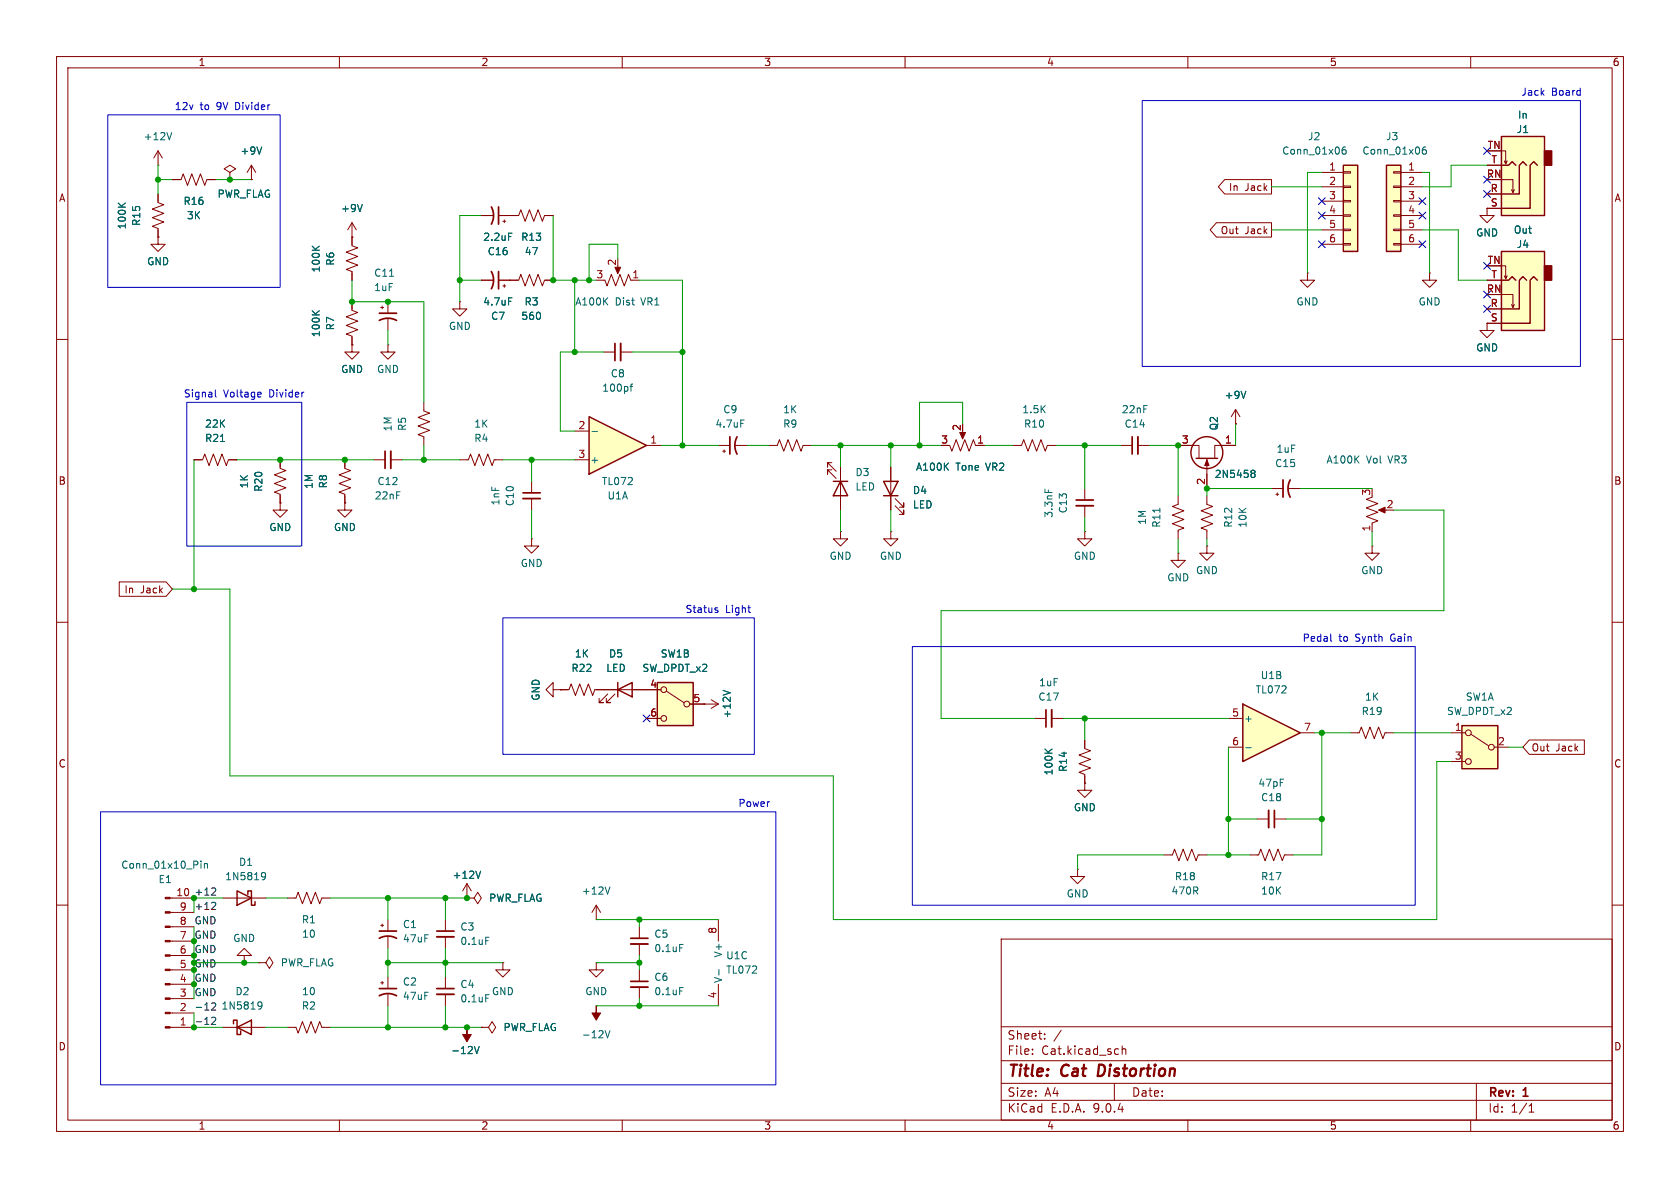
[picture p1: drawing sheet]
<svg xmlns="http://www.w3.org/2000/svg" width="297mm" height="210mm" viewBox="0 0 297 210" stroke-linecap="round" stroke-linejoin="round" font-family="sans-serif">
<g fill="none" stroke="#840000" stroke-width=".18">
<path d="M10 10h277v190h-277zM12 12h273v186h-273zM60 10v2M110 10v2M160 10v2M210 10v2M260 10v2M10 60h2M285 60h2M10 110h2M285 110h2M10 160h2"/>
<path d="M177 166h108v32h-108zM285 160h2M60 198v2M110 198v2M160 198v2M177 194.5h108M177 191.5h108M177 187.5h108M177 181.5h108M182.5 186.3v.1M182.5 185.5v.1M184.7 183.6v.1"/>
<path d="M184.7 182.8v.1M187.6 182.1l-1.3 2M197 191.5v3M198.4 184.9v1.5M198.4 185.5l.2-.1 .4 .1v.9M210 198v2M260 198v2M261 191.5v6.5M270.3 196.6h.9M270.3 195.5l.4-.4v1.5"/>
</g>
<path d="M194.3 188.2l-.2 2h.4" fill="none" stroke="#840000" stroke-width=".4"/>
<path d="M265.4 24.1h7.6v14h-7.6z" fill="#ffffc2"/>
<path d="M273 26.7h1.3v2.5h-1.3z" fill="#840000" stroke="#840000" stroke-width=".25"/>
<path d="M265.4 24.1h7.6v14h-7.6zM265.4 29.2h1.3l.6-.6 .7 .6M269.9 29.2l-.7-.6-.6 .6v5.1h-3.2M271.8 29.2l-.7-.6-.6 .6v7.6h-5.1" fill="none" stroke="#840000" stroke-width=".25"/>
<g fill="none" stroke="#840000" stroke-width=".18">
<path d="M262.9 36.8h2.5M262.9 34.3h2.5M262.9 29.2h2.5M265.4 31.8h2.1v2.2l.2-.5M265.4 26.7h.8v2.3l.2-.6M265.9 28.4l.3 .6M267.2 33.5l.3 .5M231.1 48.3v1.2h1.3l-1.3 1.3-1.2-1.3h1.2M231.1 48.3h.1M224.8 86.4h2M225.6 87.4h.5M225.8 87.1v.5"/>
<path d="M227.8 86.4h2.1M88.9 170.2v1.3h1.3l-1.3 1.2-1.3-1.2h1.3M88.9 170.2h.1"/>
</g>
<path d="M226.8 84.8v3.1M228.1 84.8a3.2 3.2 0 0 0 0 3.1" fill="none" stroke="#840000" stroke-width=".3"/>
<path d="M237.5 29.2h2.5v15.3h-2.5z" fill="#ffffc2"/>
<path d="M237.5 29.2h2.5v15.3h-2.5z" fill="none" stroke="#840000" stroke-width=".25"/>
<g fill="none" stroke="#840000" stroke-width=".18">
<path d="M85.1 38.1h2M88.1 38.1h2.1M88.9 39.1h.5M89.2 38.9v.5M233.7 30.5h3.8M233.7 33h3.8M233.7 35.6h3.8M233.7 38.1h3.8M237.5 30.4h1.3v.2h-1.3zM237.5 32.9h1.3v.2h-1.3zM237.5 35.4h1.3v.3h-1.3zM237.5 38h1.3v.2h-1.3z"/>
<path d="M233.7 40.6h3.8M233.7 43.2h3.8M237.5 40.5h1.3v.3h-1.3zM237.5 43.1h1.3v.2h-1.3zM252.7 48.3v1.2h1.3l-1.3 1.3-1.2-1.3h1.2M252.7 48.3h.1"/>
</g>
<path d="M237.9 26h-.4a.86 .86 0 0 0 0 1.2l.4-.1 .1-.4-.3-.2h-.3l-.1 .2M89.9 41.2h.6" fill="none" stroke="#006464" stroke-width=".18"/>
<path d="M86.9 36.6a3.2 3.2 0 0 1 0 3M88.1 36.6v3" fill="none" stroke="#840000" stroke-width=".3"/>
<path d="M245.1 29.2h2.5v15.3h-2.5z" fill="#ffffc2"/>
<path d="M245.1 29.2h2.5v15.3h-2.5z" fill="none" stroke="#840000" stroke-width=".25"/>
<g fill="none" stroke="#840000" stroke-width=".18">
<path d="M246.4 30.4h1.2v.2h-1.2zM246.4 32.9h1.2v.2h-1.2zM246.4 35.4h1.2v.3h-1.2zM246.4 38h1.2v.2h-1.2zM247.6 30.5h3.9M247.6 33h3.9M247.6 35.6h3.9M247.6 38.1h3.9M81.3 53.3v1.3h-1.3l1.3 1.3 1.2-1.3h-1.2M81.3 53.3h.1M85.1 49.5h2M88.1 49.5h2.1"/>
<path d="M88.9 50.5h.5M89.2 50.3v.5M246.4 40.5h1.2v.3h-1.2zM246.4 43.1h1.2v.2h-1.2zM247.6 40.6h3.9M247.6 43.2h3.9M106.7 62.2h2M109.7 62.2h2.1M167.6 78.7h.3l.4 1.1 .7-2.1 .8 2.1 .8-2.1 .7 2.1 .8-2.1 .4 1M170.2 76.2v1M172.7 78.7h1.3M179.1 78.7h1.5l.4-1 .7 2.1 .8-2.1 .8 2.1 .7-2.1 .8 2.1 .4-1.1h1.5"/>
<path d="M213.4 96.5v1.3h-1.3l1.3 1.3 1.2-1.3h-1.2M213.4 96.5h.1M213.4 87.6v1.6l1 .3-2.1 .8 2.1 .8-2.1 .7 2.1 .8-2.1 .7 1.1 .4v1.6M242.6 87.9l-1 .4 2 .7-2 .8 2 .8-2 .7 2 .8-1 .4v1.5M244.1 90.2h1"/>
</g>
<path d="M252 26h-.3a.86 .86 0 0 0 0 1.2l.4-.1 .1-.4-.3-.2h-.3l-.2 .2M89.9 52.6h.6M111.4 68.3h.5M111.9 67.9l-.4 .2v1.1" fill="none" stroke="#006464" stroke-width=".18"/>
<path d="M86.9 48a3.2 3.2 0 0 1 0 3.1M88.1 48v3.1M108.7 60.7v3.1" fill="none" stroke="#840000" stroke-width=".3"/>
<g fill="#840000" stroke="#840000" stroke-width=".18">
<path d="M169.7 76.5h1l-.5 1.1z"/>
<path d="M243.7 90.2l1.2-.5v1z"/>
</g>
<path d="M109.7 60.7v3.1" fill="none" stroke="#840000" stroke-width=".33"/>
<path d="M104.1 73.7l10.2 5-10.2 5.1z" fill="#ffffc2"/>
<path d="M104.1 73.7l10.2 5-10.2 5.1zM147.3 85.1h2.6M148.6 85.1l1.3 2.5h-2.6zM156.2 85.1h2.5l-1.2 2.5zM156.2 87.6h2.5" fill="none" stroke="#840000" stroke-width=".25"/>
<g fill="none" stroke="#840000" stroke-width=".18">
<path d="M101.6 76.2h2.5M114.3 78.7h2.5M198.1 78.7h2.1M201.2 78.7h2M101.6 81.3h2.5M147.1 81.8h-.8v.8v-.8l1.5 1.5M147.1 83.1h-.8v.7v-.7l1.5 1.5M148.6 94v1.3h-1.3l1.3 1.2 1.3-1.2h-1.3M148.6 94h.1M148.6 82.6v7.6M157.5 82.6v7.6M158.2 89.4l1.6 1.5v-.7v.7h-.8"/>
<path d="M158.2 88.1l1.6 1.6v-.8v.8h-.8M191.8 94v1.3h-1.3l1.3 1.2 1.2-1.2h-1.2M191.8 94h.1M191.8 86.4v2M191.8 89.4v2M208.3 97.8v1.3h-1.3l1.3 1.2 1.2-1.2h-1.2M208.3 97.8h.1M208.3 87.6v1.6l-1 .3 2 .8-2 .8 2 .7-2 .8 2 .7-1 .4v1.6M242.6 96.5v1.3h-1.3l1.3 1.3 1.2-1.3h-1.2M242.6 96.5h.1M99.1 121.9h1.5l.4-1 .7 2 .8-2 .8 2 .7-2 .8 2 .4-1h1.5M124.5 124.5h.1"/>
<path d="M124.5 124.5h2.5M125.7 123.7l1.3 .8M127 124.5l-1.3 .7M238.8 129.5h1.5l.4-1 .7 2.1 .8-2.1 .8 2.1 .7-2.1 .8 2.1 .4-1.1h1.5M78.7 162.6v2M78.7 165.6v2M78.7 172.7v2.1M78.7 175.8v2"/>
</g>
<path d="M104.7 76.3h.9M184.7 86.5v.6M205 89.8v.8M127.8 122l1.3 .5M85.9 175.8h.6M85.9 165.7h.6" fill="none" stroke="#006464" stroke-width=".18"/>
<path d="M200.2 77.2v3.1M190.2 88.4h3.1M77.2 174.8h3.1M77.2 164.6h3.1" fill="none" stroke="#840000" stroke-width=".3"/>
<path d="M201.2 77.2v3.1M190.2 89.4h3.1M77.2 175.8h3.1M77.2 165.6h3.1" fill="none" stroke="#840000" stroke-width=".33"/>
<path d="M116.2 120.7h6.4v7.6h-6.4z" fill="#ffffc2"/>
<g fill="none" stroke="#840000" stroke-width=".18">
<path d="M97.8 121.9v1.3l-1.3-1.3 1.3-1.2v1.2h1.3M99.1 121.9h.1M106.7 121.9h10.1M107.4 122.7l-1.5 1.5h.8h-.8v-.8M108.7 122.7l-1.5 1.5h.7h-.7v-.8M114.3 127h2.5M117.8 122.2l3.1 2M121.9 124.5h2.6"/>
<circle cx="117.3" cy="121.9" r=".51"/>
<circle cx="117.3" cy="127" r=".51"/>
<circle cx="121.4" cy="124.5" r=".51"/>
</g>
<path d="M109.2 121.9l2.6-1.2v2.5zM109.2 120.7v2.5M116.2 120.7h6.4v7.6h-6.4z" fill="none" stroke="#840000" stroke-width=".25"/>
<path d="M265.4 44.5h7.6v13.9h-7.6z" fill="#ffffc2"/>
<path d="M273 47h1.3v2.5h-1.3z" fill="#840000" stroke="#840000" stroke-width=".25"/>
<path d="M265.4 44.5h7.6v13.9h-7.6zM265.4 49.5h1.3l.6-.6 .7 .6M269.9 49.5l-.7-.6-.6 .6v5.1h-3.2M271.8 49.5l-.7-.6-.6 .6v7.7h-5.1" fill="none" stroke="#840000" stroke-width=".25"/>
<g fill="none" stroke="#840000" stroke-width=".18">
<path d="M262.9 36.8v1.3h-1.3l1.3 1.3 1.3-1.3h-1.3M262.9 36.8h.1M67.3 54.4h.5M67.6 54.1v.5M68.6 53.3v2.1M68.6 56.4v2M106.7 49.5h.2l.4 1 .8-2 .7 2 .8-2 .8 2 .7-2 .4 1M109.2 47v1M111.8 49.5h1.2M262.9 57.2v1.2h-1.3l1.3 1.3 1.3-1.3h-1.3M262.9 57.2h.1M262.9 57.2h2.5"/>
<path d="M262.9 54.6h2.5M262.9 49.5h2.5M265.4 52.1h2.1v2.3l.2-.6M265.4 47h.8v2.3l.2-.5M265.9 48.8l.3 .5M267.2 53.8l.3 .6M94 95.3v1.2h-1.3l1.3 1.3 1.2-1.3h-1.2M94 95.3h.1M222.2 144.8h2.1M225.3 144.8h2"/>
</g>
<path d="M67.1 56.6a3.2 3.2 0 0 1 3 0M67.1 55.4h3M225.3 143.3v3" fill="none" stroke="#840000" stroke-width=".3"/>
<path d="M224.3 143.3v3" fill="none" stroke="#840000" stroke-width=".33"/>
<path d="M68.9 48.8h.7" fill="none" stroke="#006464" stroke-width=".18"/>
<path d="M108.7 47.2h1l-.5 1.2z" fill="#840000" stroke="#840000" stroke-width=".18"/>
<path d="M219.7 124.5l10.2 5-10.2 5.1z" fill="#ffffc2"/>
<path d="M219.7 124.5l10.2 5-10.2 5.1zM41.3 181v-.7h.6v2.6h.6v-.7M41.9 181.6l2.5-1.3v2.6z" fill="none" stroke="#840000" stroke-width=".25"/>
<g fill="none" stroke="#840000" stroke-width=".18">
<path d="M90.2 38.1h1.5l.4-1 .7 2 .8-2 .8 2 .7-2 .8 2 .4-1h1.5M127 78.7h2M127.8 79.8h.5M128 79.5v.5M130 78.7h2.1M135.9 78.7h1.5l.4-1 .8 2.1 .7-2.1 .8 2.1 .7-2.1 .8 2.1 .4-1.1h1.5M81.3 81.3h1.5l.4-1 .7 2 .8-2 .8 2 .7-2 .8 2 .4-1h1.5M94 85.1v2M94 88.1v2.1M157.5 94v1.3h-1.3l1.3 1.2 1.2-1.2h-1.2M157.5 94h.1M217.2 127h2.5"/>
<path d="M217.2 132.1h2.5M229.9 129.5h2.5M39.4 181.6h7.6"/>
</g>
<path d="M131 74.2h.6M220.2 132.2h1M45.7 177.2l.4-.1 .1 .1a.84 .84 0 0 1-.3 1.2h-.2M46.3 177.7l-.2 .2-.4-.1" fill="none" stroke="#006464" stroke-width=".18"/>
<path d="M129 77.2v3.1M130.3 77.2a3.2 3.2 0 0 0 0 3.1M92.5 87.1h3" fill="none" stroke="#840000" stroke-width=".3"/>
<path d="M92.5 88.1h3" fill="none" stroke="#840000" stroke-width=".33"/>
<path d="M258.4 128.3h6.4v7.6h-6.4z" fill="#ffffc2"/>
<g fill="none" stroke="#840000" stroke-width=".18">
<path d="M27.9 34.3v1.5l1.1 .4-2.1 .8 2.1 .7-2.1 .8 2.1 .7-2.1 .8 1 .4v1.5M27.9 29.2h.1M27.9 26.7v2.5M27.9 26.7l-.7 1.2M27.9 26.7l.8 1.2M30.5 31.8h1.5l.4-1.1 .7 2.1 .8-2.1 .8 2.1 .7-2.1 .8 2.1 .4-1h1.5M40.6 30.5l-1-.7 1-.6 1.1 .6-1.1 .7v1.3M40.6 31.8h.1M44.4 31.8h.1M44.4 29.2l-.7 1.3M44.4 29.2l.8 1.3M44.4 29.2v2.6"/>
<path d="M62.2 39.4v4l1 .4-2 .8 2 .7-2 .8 2 .8-2 .7 1 .4v1.5M62.2 39.4l-.7 1.2M62.2 39.4l.8 1.2M85.1 38.1h2M88.1 38.1h3.3M96.5 38.1h1.3M215 39.4h9.8v2.5h-9.8l-1.1-1.3zM216.5 31.7h8.3v2.6h-8.3l-1.1-1.3zM262.9 36.8h.1M262.9 36.8h2.5M262.9 34.3h2.5M262.9 29.2h2.5"/>
<path d="M27.9 41.9v1.3h-1.2l1.2 1.3 1.3-1.3h-1.3M27.9 41.9h.1M62.2 41.9h.1M62.2 53.3v1.6l1 .3-2 .8 2 .8-2 .7 2 .8-2 .8 1 .3v1.6M85.1 49.5h2M88.1 49.5h3.6l.4-1 .7 2 .8-2 .8 2 .7-2 .8 2 .4-1h1.5M262.9 57.2h.1M262.9 49.5h2.5M262.9 57.2h2.5M262.9 54.6h2.5M62.2 61v1.2h-1.2l1.2 1.3 1.3-1.3h-1.3M62.2 61h.1"/>
<path d="M68.6 61v1.2h-1.3l1.3 1.3 1.2-1.3h-1.2M68.6 61h.1M74.9 71.1v1.5l1 .4-2 .8 2 .7-2 .8 2 .8-2 .7 1 .4v1.5M172.7 78.7h1.3M208.3 78.7h3.7v2.3M218.4 78.7h-3.6v2.3M218.4 74.9h.1M218.4 72.4l-.7 1.3M218.4 72.4l.8 1.3M218.4 72.4v2.5M34.3 81.3h1.5l.4-1 .8 2 .7-2 .8 2 .7-2 .8 2 .4-1h1.5M49.5 88.9v1.3h-1.2l1.2 1.2 1.3-1.2h-1.3"/>
<path d="M49.5 88.9h.1M49.5 81.3v1.5l1 .4-2 .7 2 .8-2 .8 2 .7-2 .8 1 .4v1.5M61 81.3v1.5l1 .4-2.1 .7 2.1 .8-2.1 .8 2.1 .7-2.1 .8 1.1 .4v1.5M61 88.9v1.3h-1.3l1.3 1.2 1.2-1.2h-1.2M61 88.9h.1M66 81.3h2.1M69.1 81.3h2M157.5 82.6v2.5M157.5 87.6v2.6M213.4 81v5.4M21.1 102.9h8.3l1.1 1.2-1.1 1.3h-8.3zM99.1 121.9h.1"/>
<path d="M99.1 121.9h1.2M105.4 121.9h3.8M111.8 121.9h5M114.3 127h2.5M121.9 124.5h2.6M124.5 124.5h.1M182.9 127h2M185.9 127h2.1M191.8 130.8v1.5l1 .4-2 .8 2 .7-2 .8 2 .8-2 .7 1 .4v1.5M191.8 138.4v1.3h-1.3l1.3 1.3 1.2-1.3h-1.2M191.8 138.4h.1M256.5 129.5h2.6"/>
<path d="M256.5 134.6h2.6M260 129.8l3.1 2M264.2 132.1h2.5M270.4 130.8h9.7v2.6h-9.7l-1.2-1.3zM30.1 158.8h4.2M39.4 158.8h7.6M50.8 158.8h1.5l.4-1.1 .8 2.1 .7-2.1 .8 2.1 .8-2.1 .7 2.1 .4-1h1.5M82.5 158.8h1.3l.7 1 .6-1-.6-1.1-.7 1.1M82.5 158.8h.1M82.5 156.2l.8 1.3M82.5 156.2l-.7 1.3M82.5 156.2v2.6"/>
<path d="M190.5 153.7v1.2h-1.3l1.3 1.3 1.3-1.3h-1.3M190.5 153.7h.1M205.7 151.1h1.6l.3-1 .8 2 .8-2 .7 2 .8-2 .8 2 .3-1h1.6M221 151.1h1.5l.4-1 .7 2 .8-2 .8 2 .7-2 .8 2 .4-1h1.5M30.1 179.1h4.2M30.1 176.5h4.2M30.1 174h4.2M30.1 171.5h4.2M30.1 168.9h4.2M30.1 166.4h4.2M30.1 163.8h4.2M30.1 161.3h4.2"/>
<path d="M43.2 168.9h-1.3l1.3-1.3 1.2 1.3h-1.2v1.3M43.2 170.2h.1M45.7 170.2h1.3l.6 1 .7-1-.7-1-.6 1M45.7 170.2h.1M67.3 163.6h.5M67.3 173.7h.5M67.6 163.3v.5M67.6 173.5v.5M68.6 162.6v2M68.6 165.6v2M68.6 172.7v2.1M68.6 175.8v2"/>
<path d="M105.4 162.6h.1M105.4 170.2v1.3h1.3l-1.3 1.2-1.3-1.2h1.3M105.4 170.2h.1M105.4 177.8h.1M105.4 160l-.8 1.3M105.4 160l.8 1.3M105.4 160v2.6M113 163.8v2.1M113 166.9v2M113 171.5v2M113 174.5v2M127 162.6v3.8"/>
<path d="M127 174v3.8M30.1 181.6h4.2M50.8 181.6h1.5l.4 1 .8-2 .7 2 .8-2 .8 2 .7-2 .4 1h1.5M82.5 181.6h.1M85.1 181.6h1.3l.6 1 .6-1-.6-1-.6 1M85.1 181.6h.1"/>
<circle cx="259.6" cy="134.6" r=".51"/>
<circle cx="259.6" cy="129.5" r=".51"/>
<circle cx="263.7" cy="132.1" r=".51"/>
</g>
<g fill="none" stroke="#840000" stroke-width=".25">
<path d="M211.5 81h3.8M258.4 128.3h6.4v7.6h-6.4zM41.9 157.5l2.5 1.3-2.5 1.2zM43.8 158.1v-.6h.6v2.5h.7v-.6"/>
<circle cx="213.4" cy="80" r="2.82"/>
</g>
<g fill="none" stroke="#006464" stroke-width=".18">
<path d="M20.9 35.9l.7 .7M22.2 35.9l-.8 .5M30.4 23.4l-.5 1.3M46.3 26l-.5 1.2M64 36.1l-.4 1.3M55.2 43.5l.7 .7M55.2 54.9l.7 .8M56.5 43.5l-.8 .6M56.5 54.9l-.8 .6M89.9 52.6h.6M89.9 41.2h.6M39 78h.7"/>
<path d="M220.3 69.2l-.5 1.2M221.3 83.6l.1 .1M221.3 83.2l.3-.1 .2 .2 .1 .1-.3 .3M221.4 83.7h.2M221.4 83.7h-.1M221.6 83.7l.3 .2-.1 .4-.2 .1-.3-.1M127.8 122l1.3 .5M184.7 132.4l.8 .7M186 132.4l-.7 .6M35.5 152.2v.1M35.5 152.6v.9M36.1 152.6v.9"/>
<path d="M36.1 152.8l.2-.2 .3 .1 .1 .8M46.3 154.3l.4-.1 .2 .2a.84 .84 0 0 1-.3 1.1h-.3M46.9 154.8l-.2 .2h-.4M85 154l-.5 1.3M107.8 156.8l-.4 1.3M120.2 167h.6M120.2 174.6h.6M127.1 171.4v1M83.9 185l.4 1.3 .4-1.3M107 182.2l.4 1.3 .4-1.3"/>
</g>
<path d="M68.1 79.8v3M184.9 125.5v3M67.1 165.9a3.2 3.2 0 0 1 3 0M67.1 176a3.2 3.2 0 0 1 3 0M67.1 164.6h3M67.1 174.8h3M111.5 165.9h3.1M111.5 173.5h3.1" fill="none" stroke="#840000" stroke-width=".3"/>
<path d="M69.1 79.8v3M185.9 125.5v3M111.5 166.9h3.1M111.5 174.5h3.1" fill="none" stroke="#840000" stroke-width=".33"/>
<g fill="#840000" stroke="#840000" stroke-width=".18">
<path d="M213.4 81.3l.3 1h-.7z"/>
<path d="M82.5 181.6v1.3h.8l-.8 1.3-.7-1.3h.7z"/>
<path d="M105.4 177.8v1.3h.8l-.8 1.2-.8-1.2h.8z"/>
<path d="M29.2 181.5h.9v.2h-.9z"/>
<path d="M29.2 178.9h.9v.3h-.9z"/>
<path d="M29.2 176.4h.9v.3h-.9z"/>
<path d="M29.2 173.9h.9v.2h-.9z"/>
<path d="M29.2 171.3h.9v.3h-.9z"/>
<path d="M29.2 168.8h.9v.2h-.9z"/>
<path d="M29.2 166.2h.9v.3h-.9z"/>
<path d="M29.2 163.7h.9v.3h-.9z"/>
<path d="M29.2 161.2h.9v.2h-.9z"/>
<path d="M29.2 158.6h.9v.3h-.9z"/>
</g>
<path d="M37.6 159.5l.4 .1 .1 .3-.7 .9h.7M37.6 157h.4l.1 .3-.7 .9h.7M37.4 177.4l.5-.1 .2 .4-.7 .9h.7M37.4 179.9l.5-.1 .2 .4-.7 .9h.7" fill="none" stroke="#0f0f0f" stroke-width=".18"/>
<g fill="none" stroke="#009600" stroke-width=".18">
<path d="M27.9 31.8h2.6M27.9 29.2v5.1M38.1 31.8h6.3M85.1 38.1h-3.8v15.2M97.8 38.1v11.4h7.6M224.8 33h8.9M233.7 30.5h-2.6v17.8M251.5 30.5h1.2v17.8M262.9 29.2h-6.4v3.8h-5M62.2 49.5v3.8h12.7v17.8M68.6 58.4v2.6M81.3 49.5h3.8"/>
<path d="M101.6 49.5v12.7M109.2 45.7v-2.5h-5.1v6.3M113 49.5h7.6v29.2M224.8 40.6h8.9M251.5 40.6h6.3v8.9h5.1M74.9 78.7v2.6M106.7 62.2h-7.6v14h2.5M111.8 62.2h8.8M116.8 78.7h10.2M132.1 78.7h3.8M143.5 78.7h22.9M148.6 78.7v3.9"/>
<path d="M157.5 78.7v3.9M170.2 74.9v-3.8h-7.6v7.6M174 78.7h5.1M186.7 78.7h11.4M191.8 78.7v7.7M203.2 78.7h5.1v8.9M218.4 74.9v3.8M34.3 81.3v22.8M41.9 81.3h24.1M71.1 81.3h10.2M88.9 81.3h12.7M94 81.3v3.8"/>
<path d="M94 90.2v5.1M148.6 90.2v3.8M157.5 90.2v3.8M191.8 91.4v2.6M208.3 95.3v2.5M213.4 95.3v1.2M224.8 86.4h-11.4v1.2M229.9 86.4h12.7M242.6 94v2.5M246.4 90.2h8.9v17.8h-88.9v19h16.5M30.5 104.1h10.1v33.1h106.7v25.4h106.7v-28h2.5M188 127h29.2"/>
<path d="M191.8 127v3.8M217.2 132.1v19M232.4 129.5h6.4M233.7 129.5v21.6h-5.1M246.4 129.5h10.1M266.7 132.1h2.5M39.4 158.8h-5.1v2.5M47 158.8h3.8M58.4 158.8h24.1M68.6 158.8v3.8M78.7 158.8v3.8M205.7 151.1h-15.2v2.6"/>
<path d="M213.4 151.1h7.6M217.2 144.8h5M227.3 144.8h6.4M34.3 179.1v2.5h5.1M34.3 163.8v6.4h11.4M34.3 171.5v5M68.6 167.6v5.1M68.6 177.8v3.8M68.6 170.2h20.3M78.7 167.6v5.1M78.7 177.8v3.8M105.4 162.6h21.6"/>
<path d="M105.4 170.2h7.6M105.4 177.8h21.6M113 162.6v1.2M113 168.9v2.6M113 176.5v1.3M47 181.6h3.8M58.4 181.6h26.7"/>
</g>
<g fill="none" stroke="#000084" stroke-width=".18">
<path d="M233.1 35l1.2 1.2M233.1 37.5l1.2 1.2M234.3 35l-1.2 1.2M234.3 37.5l-1.2 1.2M250.9 37.5l1.2 1.2M250.9 35l1.2 1.2M252.1 37.5l-1.2 1.2M252.1 35l-1.2 1.2M262.3 26.1l1.2 1.2M262.3 31.1l1.2 1.3M262.3 33.7l1.2 1.2M263.5 26.1l-1.2 1.2"/>
<path d="M263.5 31.1l-1.2 1.3M263.5 33.7l-1.2 1.2M233.1 42.6l1.2 1.2M234.3 42.6l-1.2 1.2M250.9 42.6l1.2 1.2M252.1 42.6l-1.2 1.2M262.3 54l1.2 1.2M262.3 51.5l1.2 1.2M262.3 46.4l1.2 1.2M263.5 54l-1.2 1.2M263.5 51.5l-1.2 1.2M263.5 46.4l-1.2 1.2"/>
<path d="M113.7 126.4l1.2 1.2M114.9 126.4l-1.2 1.2"/>
</g>
<g fill="none" stroke="#0000c2" stroke-width=".18">
<path d="M201.9 17.8h77.5v47h-77.5zM19 20.3h30.5v30.5h-30.5zM33 71.1h20.3v25.4h-20.3zM38.1 68.9v1.1l.2 .2M46 69.3l.2 .3-.6 .2M46.1 70.1l-.1 .1M88.9 109.2h44.4v24.2h-44.4zM126.6 107.9h.3v.2l-.1 .2h-.3M126.6 107.4l.3 .1M132.2 107.4h.5M132.6 108.3h.1M161.3 114.3h88.9v45.7h-88.9z"/>
<path d="M235.3 112.1v1.1l.1 .2M17.8 143.5h119.4v48.3h-119.4z"/>
</g>
<g fill="#009600" stroke="#009600" stroke-width=".18">
<circle cx="104.1" cy="49.5" r=".46"/>
<circle cx="101.6" cy="49.5" r=".46"/>
<circle cx="101.6" cy="62.2" r=".46"/>
<circle cx="97.8" cy="49.5" r=".46"/>
<circle cx="94" cy="81.3" r=".46"/>
<circle cx="120.6" cy="62.2" r=".46"/>
<circle cx="120.6" cy="78.7" r=".46"/>
<circle cx="162.6" cy="78.7" r=".46"/>
<circle cx="191.8" cy="127" r=".46"/>
<circle cx="191.8" cy="78.7" r=".46"/>
<circle cx="157.5" cy="78.7" r=".46"/>
<circle cx="148.6" cy="78.7" r=".46"/>
<circle cx="233.7" cy="144.8" r=".46"/>
<circle cx="217.2" cy="144.8" r=".46"/>
<circle cx="233.7" cy="129.5" r=".46"/>
<circle cx="213.4" cy="86.4" r=".46"/>
<circle cx="208.3" cy="78.7" r=".46"/>
<circle cx="217.2" cy="151.1" r=".46"/>
<circle cx="68.6" cy="53.3" r=".46"/>
<circle cx="81.3" cy="49.5" r=".46"/>
<circle cx="62.2" cy="53.3" r=".46"/>
<circle cx="78.7" cy="170.2" r=".46"/>
<circle cx="68.6" cy="181.6" r=".46"/>
<circle cx="113" cy="170.2" r=".46"/>
<circle cx="113" cy="162.6" r=".46"/>
<circle cx="113" cy="177.8" r=".46"/>
<circle cx="78.7" cy="158.8" r=".46"/>
<circle cx="82.5" cy="158.8" r=".46"/>
<circle cx="34.3" cy="171.5" r=".46"/>
<circle cx="34.3" cy="158.8" r=".46"/>
<circle cx="34.3" cy="181.6" r=".46"/>
<circle cx="34.3" cy="174" r=".46"/>
<circle cx="34.3" cy="166.4" r=".46"/>
<circle cx="34.3" cy="168.9" r=".46"/>
<circle cx="40.6" cy="31.8" r=".46"/>
<circle cx="49.5" cy="81.3" r=".46"/>
<circle cx="74.9" cy="81.3" r=".46"/>
<circle cx="61" cy="81.3" r=".46"/>
<circle cx="27.9" cy="31.8" r=".46"/>
<circle cx="34.3" cy="104.1" r=".46"/>
<circle cx="68.6" cy="170.2" r=".46"/>
<circle cx="78.7" cy="181.6" r=".46"/>
<circle cx="82.5" cy="181.6" r=".46"/>
<circle cx="43.2" cy="170.2" r=".46"/>
<circle cx="68.6" cy="158.8" r=".46"/>
</g>
<g font-size="2.8" fill="#840000">
<text x="178" y="190.9">Title:</text>
<text x="187.7" y="190.9">Cat</text>
<text x="194.9" y="190.9">Distortion</text>
</g>
<g font-size="2.1" fill="#840000">
<text x="178" y="184">Sheet:</text>
<text x="178" y="186.7">File:</text>
<text x="184.1" y="186.7">Cat.kicad_sch</text>
<text x="178" y="196.9">KiCad</text>
<text x="178" y="194.1">Size:</text>
<text x="184.7" y="194.1">A4</text>
<text x="185.7" y="196.9">E.D.A.</text>
<text x="193.3" y="196.9">9.0.4</text>
<text x="200" y="194.1">Date:</text>
<text x="263" y="194.3">Rev:</text>
<text x="263" y="196.9">Id:</text>
<text x="267.1" y="196.9">1/1</text>
<text x="269.4" y="194.3">1</text>
</g>
<g font-size="1.8" fill="#840000">
<text x="35" y="11.9">1</text>
<text x="85" y="11.9">2</text>
<text x="135" y="11.9">3</text>
<text x="185" y="11.9">4</text>
<text x="235" y="11.9">5</text>
<text x="285" y="11.9">6</text>
<text x="10.3" y="35.9">A</text>
<text x="217.2" y="34">In</text>
<text x="220.1" y="34">Jack</text>
<text x="285.3" y="35.9">A</text>
<text x="215.7" y="41.6">Out</text>
<text x="220.1" y="41.6">Jack</text>
<text x="10.3" y="85.9">B</text>
<text x="285.3" y="85.9">B</text>
<text x="21.9" y="105.1">In</text>
<text x="24.8" y="105.1">Jack</text>
<text x="10.3" y="135.9">C</text>
<text x="270.7" y="133">Out</text>
<text x="275" y="133">Jack</text>
<text x="285.3" y="135.9">C</text>
<text x="10.3" y="185.9">D</text>
<text x="285.3" y="185.9">D</text>
<text x="35" y="199.9">1</text>
<text x="85" y="199.9">2</text>
<text x="135" y="199.9">3</text>
<text x="185" y="199.9">4</text>
<text x="235" y="199.9">5</text>
<text x="285" y="199.9">6</text>
</g>
<g font-size="1.8" fill="#0000c2">
<text x="268.9" y="17.1">Jack</text>
<text x="274.3" y="17.1">Board</text>
<text x="30.8" y="19.7">12v</text>
<text x="35.4" y="19.7">to</text>
<text x="38.4" y="19.7">9V</text>
<text x="41.9" y="19.7">Divider</text>
<text x="32.4" y="70.5">Signal</text>
<text x="39.5" y="70.5">Voltage</text>
<text x="47.7" y="70.5">Divider</text>
<text x="121.1" y="108.6">Status</text>
<text x="128.3" y="108.6">Light</text>
<text x="230.2" y="113.6">Pedal</text>
<text x="236.7" y="113.6">to</text>
<text x="239.7" y="113.6">Synth</text>
<text x="246.1" y="113.6">Gain</text>
<text x="130.4" y="142.9">Power</text>
</g>
<g font-size="1.8" fill="#006464">
<text x="268" y="23.7">J1</text>
<text x="268.3" y="21.2">In</text>
<text x="25.3" y="25">+12V</text>
<text x="42.4" y="27.5">+9V</text>
<text x="226.6" y="27.5">Conn_01x06</text>
<text x="231.1" y="25">J2</text>
<text x="240.8" y="27.5">Conn_01x06</text>
<text x="244.9" y="25">J3</text>
<text x="38.4" y="35.2">PWR_FLAG</text>
<text x="22.5" y="40.7" transform="rotate(-90 22.5 40.7)">100K</text>
<text x="25" y="40" transform="rotate(-90 25 40)">R15</text>
<text x="32.3" y="36.4">R16</text>
<text x="32.9" y="39">3K</text>
<text x="60.2" y="37.7">+9V</text>
<text x="267.5" y="41.5">Out</text>
<text x="25.9" y="47.1">GND</text>
<text x="59.3" y="47.1" transform="rotate(-90 59.3 47.1)">R6</text>
<text x="85.3" y="42.8">2.2uF</text>
<text x="86.1" y="45.3">C16</text>
<text x="92" y="42.8">R13</text>
<text x="92.7" y="45.3">47</text>
<text x="260.9" y="42">GND</text>
<text x="268" y="44">J4</text>
<text x="56.7" y="48.3" transform="rotate(-90 56.7 48.3)">100K</text>
<text x="66" y="51.7">1uF</text>
<text x="66" y="49.1">C11</text>
<text x="56.7" y="59.7" transform="rotate(-90 56.7 59.7)">100K</text>
<text x="59.3" y="58.5" transform="rotate(-90 59.3 58.5)">R7</text>
<text x="79.3" y="58.5">GND</text>
<text x="85.3" y="54.2">4.7uF</text>
<text x="86.7" y="56.7">C7</text>
<text x="92.1" y="56.7">560</text>
<text x="92.6" y="54.2">R3</text>
<text x="101.6" y="54.2">A100K</text>
<text x="108.8" y="54.2">Dist</text>
<text x="113.1" y="54.2">VR1</text>
<text x="229.1" y="54.2">GND</text>
<text x="250.7" y="54.2">GND</text>
<text x="260.9" y="62.3">GND</text>
<text x="60.2" y="66.1">GND</text>
<text x="66.6" y="66.1">GND</text>
<text x="106.4" y="69.4">100pf</text>
<text x="107.9" y="66.9">C8</text>
<text x="216.4" y="70.7">+9V</text>
<text x="36.2" y="75.8">22K</text>
<text x="69.4" y="76.4" transform="rotate(-90 69.4 76.4)">1M</text>
<text x="72" y="76.3" transform="rotate(-90 72 76.3)">R5</text>
<text x="83.7" y="75.8">1K</text>
<text x="126.4" y="75.8">4.7uF</text>
<text x="127.8" y="73.3">C9</text>
<text x="138.4" y="75.8">R9</text>
<text x="138.4" y="73.3">1K</text>
<text x="180.6" y="73.3">1.5K</text>
<text x="180.9" y="75.8">R10</text>
<text x="198.2" y="73.3">22nF</text>
<text x="198.7" y="75.8">C14</text>
<text x="215.5" y="76.2" transform="rotate(-90 215.5 76.2)">Q2</text>
<text x="36.2" y="78.3">R21</text>
<text x="83.7" y="78.3">R4</text>
<text x="104.3" y="82.1">+</text>
<text x="161.8" y="83.4">A100K</text>
<text x="169" y="83.4">Tone VR2</text>
<text x="225.3" y="82.8">C15</text>
<text x="225.6" y="80.2">1uF</text>
<text x="234.4" y="82.1">A100K</text>
<text x="241.6" y="82.1">Vol VR3</text>
<text x="44" y="86.4" transform="rotate(-90 44 86.4)">1K</text>
<text x="46.6" y="87" transform="rotate(-90 46.6 87)">R20</text>
<text x="55.5" y="86.5" transform="rotate(-90 55.5 86.5)">1M</text>
<text x="58" y="86.4" transform="rotate(-90 58 86.4)">R8</text>
<text x="66.2" y="88.5">22nF</text>
<text x="66.6" y="86">C12</text>
<text x="88.5" y="89.5" transform="rotate(-90 88.5 89.5)">1nF</text>
<text x="91" y="89.6" transform="rotate(-90 91 89.6)">C10</text>
<text x="106.3" y="86">TL072</text>
<text x="107.3" y="88.5">U1A</text>
<text x="151.1" y="84.4">D3</text>
<text x="151.1" y="86.9">LED</text>
<text x="161.3" y="87.5">D4</text>
<text x="214.6" y="84.7">2N5458</text>
<text x="47.5" y="94.1">GND</text>
<text x="58.9" y="94.1">GND</text>
<text x="161.3" y="90.1">LED</text>
<text x="186.3" y="91.6" transform="rotate(-90 186.3 91.6)">3.3nF</text>
<text x="188.8" y="90.8" transform="rotate(-90 188.8 90.8)">C13</text>
<text x="202.8" y="92.9" transform="rotate(-90 202.8 92.9)">1M</text>
<text x="205.3" y="93.4" transform="rotate(-90 205.3 93.4)">R11</text>
<text x="218" y="93.4" transform="rotate(-90 218 93.4)">R12</text>
<text x="220.6" y="93.4" transform="rotate(-90 220.6 93.4)">10K</text>
<text x="92" y="100.4">GND</text>
<text x="146.6" y="99.2">GND</text>
<text x="155.5" y="99.2">GND</text>
<text x="189.7" y="99.2">GND</text>
<text x="211.3" y="101.7">GND</text>
<text x="240.5" y="101.7">GND</text>
<text x="206.3" y="103">GND</text>
<text x="100.9" y="119">R22</text>
<text x="101.5" y="116.4">1K</text>
<text x="107.1" y="119">LED</text>
<text x="107.6" y="116.4">D5</text>
<text x="113.5" y="119">SW_DPDT_x2</text>
<text x="116.7" y="116.4">SW1B</text>
<text x="95.6" y="124" transform="rotate(-90 95.6 124)">GND</text>
<text x="183.5" y="124.1">C17</text>
<text x="183.6" y="121.5">1uF</text>
<text x="221.9" y="122.8">TL072</text>
<text x="222.8" y="120.2">U1B</text>
<text x="241.2" y="124.1">1K</text>
<text x="259" y="124.1">SW1A</text>
<text x="129.4" y="127.1" transform="rotate(-90 129.4 127.1)">+12V</text>
<text x="219.8" y="127.9">+</text>
<text x="240.6" y="126.6">R19</text>
<text x="255.7" y="126.6">SW_DPDT_x2</text>
<text x="186.3" y="137.2" transform="rotate(-90 186.3 137.2)">100K</text>
<text x="188.8" y="136.6" transform="rotate(-90 188.8 136.6)">R14</text>
<text x="189.7" y="143.6">GND</text>
<text x="222.4" y="139.3">47pF</text>
<text x="222.8" y="141.8">C18</text>
<text x="21.3" y="153.8">Conn_01x10_Pin</text>
<text x="39.7" y="155.8">1N5819</text>
<text x="42.2" y="153.3">D1</text>
<text x="79.9" y="155.5">+12V</text>
<text x="207.6" y="155.8">R18</text>
<text x="222.8" y="155.8">R17</text>
<text x="27.9" y="156.3">E1</text>
<text x="86.4" y="159.6">PWR_FLAG</text>
<text x="102.8" y="158.3">+12V</text>
<text x="188.5" y="158.9">GND</text>
<text x="207" y="158.3">470R</text>
<text x="222.8" y="158.3">10K</text>
<text x="41.1" y="166.7">GND</text>
<text x="53.3" y="163.4">R1</text>
<text x="53.3" y="166">10</text>
<text x="71.1" y="164.3">C1</text>
<text x="71.1" y="166.8">47uF</text>
<text x="81.3" y="164.7">C3</text>
<text x="81.3" y="167.2">0.1uF</text>
<text x="115.6" y="166">C5</text>
<text x="49.5" y="171">PWR_FLAG</text>
<text x="115.6" y="173.6">C6</text>
<text x="115.6" y="168.5">0.1uF</text>
<text x="127.9" y="173.9" transform="rotate(-90 127.9 173.9)">V-</text>
<text x="127.9" y="169.4" transform="rotate(-90 127.9 169.4)">V+</text>
<text x="128.3" y="169.8">U1C</text>
<text x="128.3" y="172.3">TL072</text>
<text x="39.1" y="178.7">1N5819</text>
<text x="41.5" y="176.1">D2</text>
<text x="53.3" y="178.7">R2</text>
<text x="53.3" y="176.1">10</text>
<text x="71.1" y="174.4">C2</text>
<text x="71.1" y="177">47uF</text>
<text x="81.3" y="174.9">C4</text>
<text x="81.3" y="177.4">0.1uF</text>
<text x="86.9" y="176.1">GND</text>
<text x="103.4" y="176.1">GND</text>
<text x="115.6" y="176.1">0.1uF</text>
<text x="88.9" y="182.5">PWR_FLAG</text>
<text x="102.8" y="183.7">-12V</text>
<text x="79.7" y="186.5">-12V</text>
</g>
<g font-size="1.8" fill="#a90000">
<text x="262.9" y="26.4">TN</text>
<text x="263.6" y="29">T</text>
<text x="234.9" y="30.2">1</text>
<text x="234.9" y="32.8">2</text>
<text x="234.9" y="35.3">3</text>
<text x="248.8" y="30.2">1</text>
<text x="248.8" y="32.8">2</text>
<text x="248.8" y="35.3">3</text>
<text x="262.8" y="31.5">RN</text>
<text x="263.4" y="34">R</text>
<text x="234.9" y="37.8">4</text>
<text x="234.9" y="40.4">5</text>
<text x="248.8" y="37.8">4</text>
<text x="248.8" y="40.4">5</text>
<text x="263.5" y="36.6">S</text>
<text x="109" y="47.1" transform="rotate(-90 109 47.1)">2</text>
<text x="234.9" y="42.9">6</text>
<text x="248.8" y="42.9">6</text>
<text x="262.9" y="46.7">TN</text>
<text x="105.3" y="49.3">3</text>
<text x="111.7" y="49.3">1</text>
<text x="262.8" y="51.8">RN</text>
<text x="263.6" y="49.3">T</text>
<text x="263.4" y="54.4">R</text>
<text x="263.5" y="56.9">S</text>
<text x="102.2" y="75.9">2</text>
<text x="169.9" y="76.3" transform="rotate(-90 169.9 76.3)">2</text>
<text x="102.2" y="81">3</text>
<text x="114.9" y="78.5">1</text>
<text x="166.3" y="78.5">3</text>
<text x="172.6" y="78.5">1</text>
<text x="208.8" y="78.5">3</text>
<text x="216.5" y="78.5">1</text>
<text x="213.1" y="85.8" transform="rotate(-90 213.1 85.8)">2</text>
<text x="242.3" y="87.7" transform="rotate(-90 242.3 87.7)">3</text>
<text x="245" y="89.9">2</text>
<text x="242.3" y="94.1" transform="rotate(-90 242.3 94.1)">1</text>
<text x="114.9" y="121.7">4</text>
<text x="122.5" y="124.2">5</text>
<text x="114.9" y="126.7">6</text>
<text x="217.7" y="126.7">5</text>
<text x="217.7" y="131.8">6</text>
<text x="230.4" y="129.3">7</text>
<text x="257.1" y="129.3">1</text>
<text x="264.7" y="131.8">2</text>
<text x="257.1" y="134.4">3</text>
<text x="31.1" y="158.5">10</text>
<text x="31.7" y="161">9</text>
<text x="31.7" y="166.1">7</text>
<text x="31.7" y="163.6">8</text>
<text x="126.7" y="165.2" transform="rotate(-90 126.7 165.2)">8</text>
<text x="31.7" y="173.7">4</text>
<text x="31.7" y="171.2">5</text>
<text x="31.7" y="168.7">6</text>
<text x="31.7" y="178.8">2</text>
<text x="31.7" y="176.3">3</text>
<text x="126.7" y="176.6" transform="rotate(-90 126.7 176.6)">4</text>
<text x="31.7" y="181.4">1</text>
</g>
<g font-size="1.8" fill="#0f0f0f">
<text x="34.3" y="160.9">+12</text>
<text x="34.3" y="158.4">+12</text>
<text x="34.3" y="166">GND</text>
<text x="34.3" y="163.5">GND</text>
<text x="34.3" y="173.6">GND</text>
<text x="34.3" y="168.6">GND</text>
<text x="34.3" y="178.7">-12</text>
<text x="34.3" y="176.2">GND</text>
<text x="34.3" y="181.3">-12</text>
</g>
<text font-size="1.8" fill="#009600" x="34.3" y="171.1">GND</text>
</svg>
